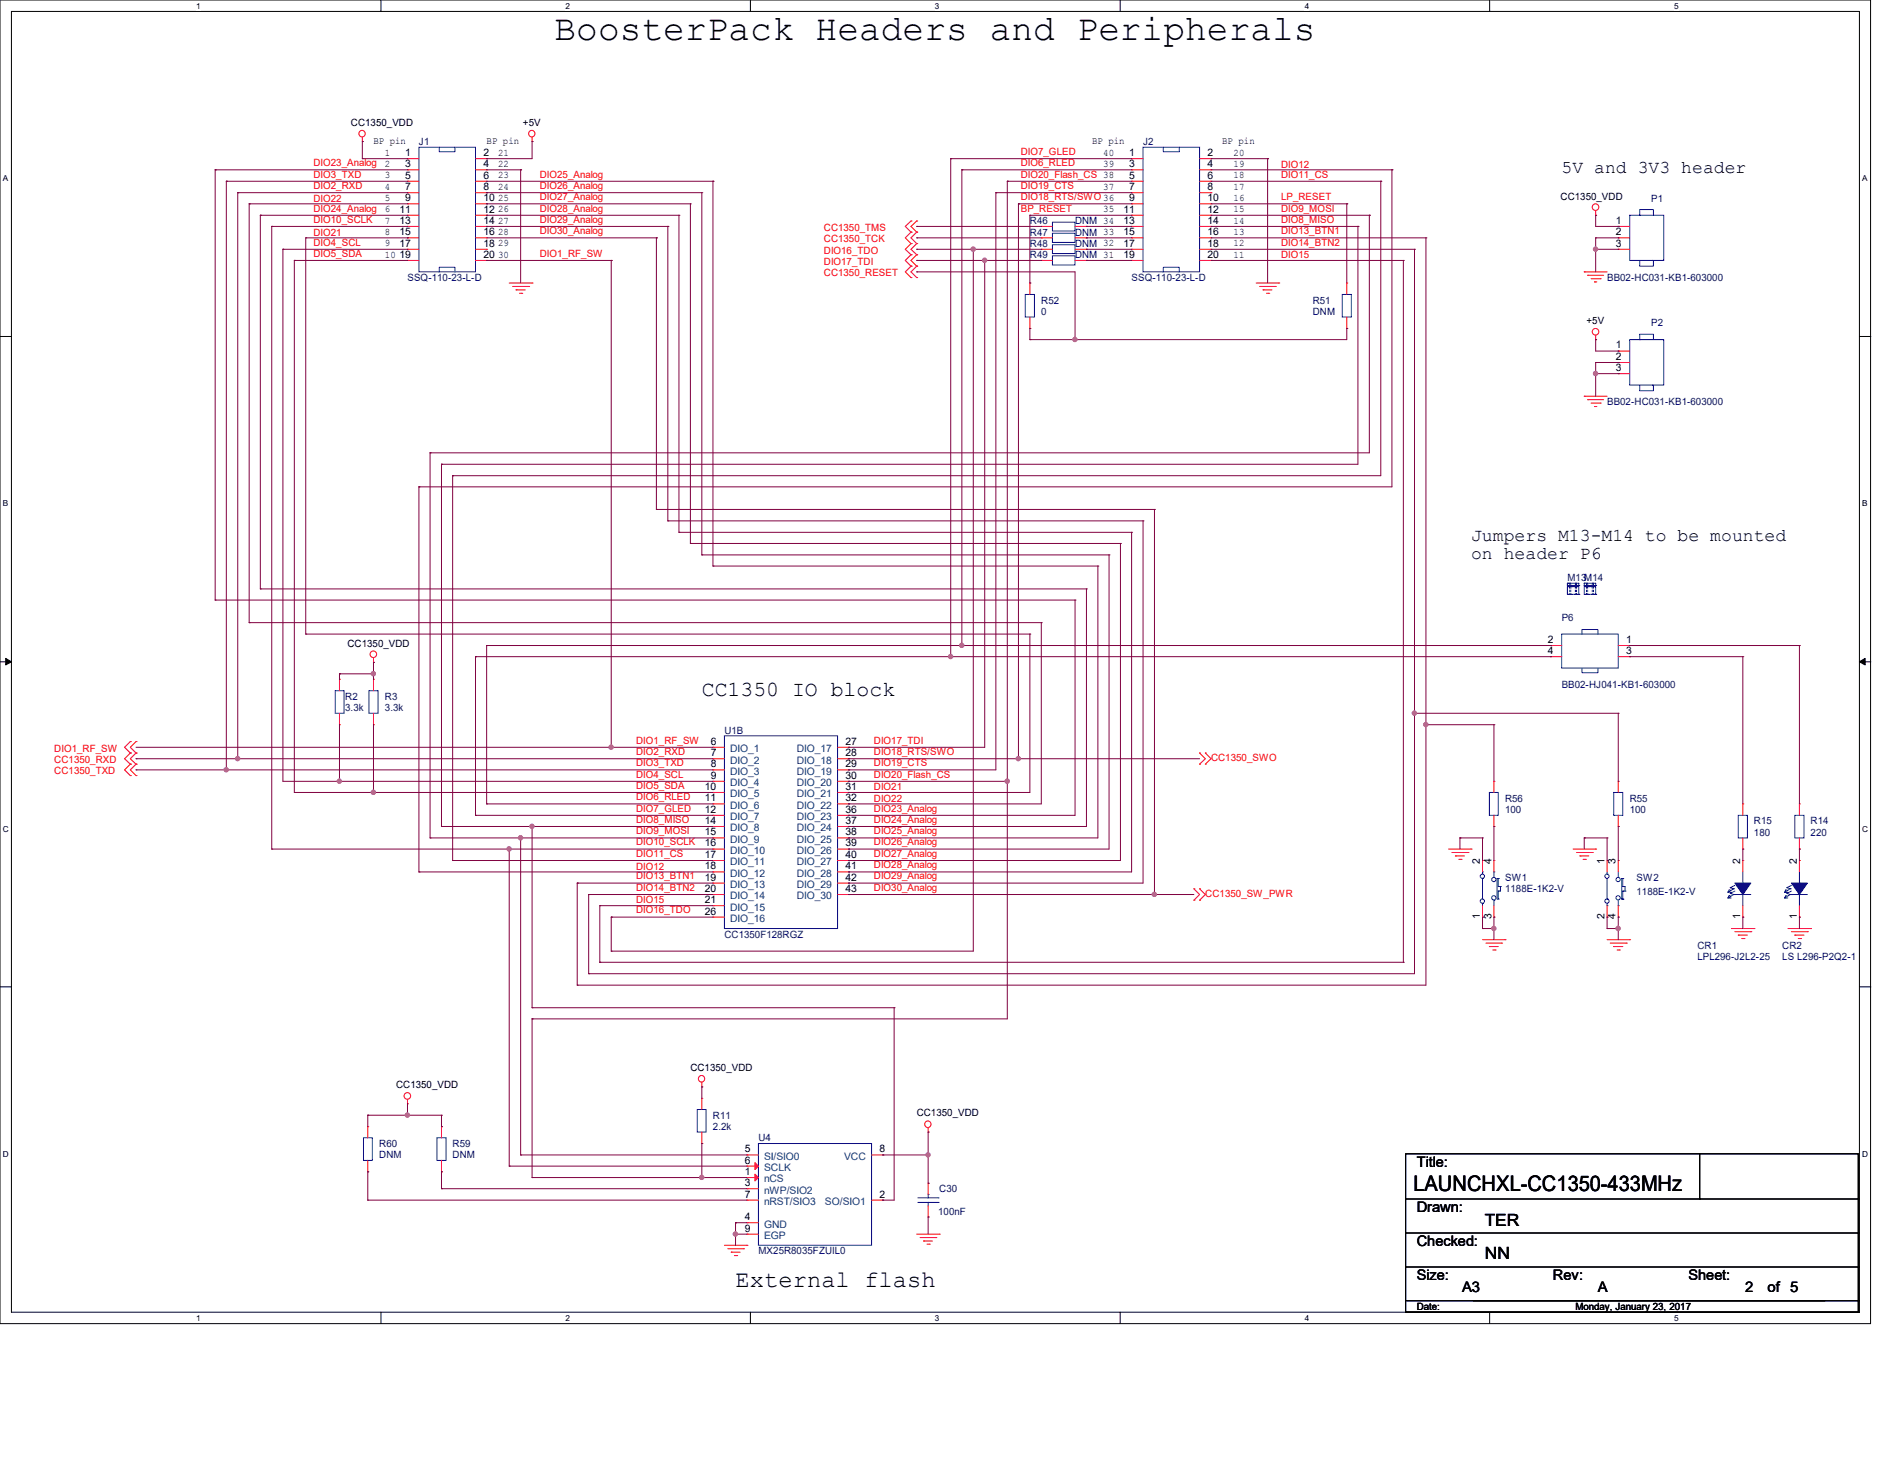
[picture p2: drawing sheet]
<svg xmlns="http://www.w3.org/2000/svg" width="279mm" height="216mm" viewBox="0 0 279 216" stroke-linecap="round" stroke-linejoin="round" font-family="sans-serif">
<path d="M0 0h277.1v196h-277.1zM1.7 1.7h273.8v192.6h-273.8z" fill="none" stroke="#000" stroke-width=".15"/>
<g fill="#fff">
<path d="M29 .2h.7v1.3h-.7z"/>
<path d="M29 194.5h.7v1.3h-.7z"/>
</g>
<path d="M56.4 0v1.7M56.4 194.3v1.7" fill="none" stroke="#000" stroke-width=".15"/>
<g fill="#fff">
<path d="M83.8 .2h.6v1.3h-.6z"/>
<path d="M83.8 194.5h.6v1.3h-.6z"/>
</g>
<path d="M111.2 0v1.7M111.2 194.3v1.7" fill="none" stroke="#000" stroke-width=".15"/>
<g fill="#fff">
<path d="M138.5 .2h.6v1.3h-.6z"/>
<path d="M138.5 194.5h.6v1.3h-.6z"/>
</g>
<path d="M165.9 0v1.7M165.9 194.3v1.7" fill="none" stroke="#000" stroke-width=".15"/>
<g fill="#fff">
<path d="M193.3 .2h.6v1.3h-.6z"/>
<path d="M193.3 194.5h.6v1.3h-.6z"/>
</g>
<path d="M220.7 0v1.7M220.7 194.3v1.7" fill="none" stroke="#000" stroke-width=".15"/>
<g fill="#fff">
<path d="M248 .2h.7v1.3h-.7z"/>
<path d="M248 194.5h.7v1.3h-.7z"/>
<path d="M.4 25.7h.8v1.4h-.8z"/>
<path d="M275.9 25.7h.7v1.4h-.7z"/>
<path d="M.4 73.9h.8v1.3h-.8z"/>
<path d="M275.9 73.9h.7v1.3h-.7z"/>
</g>
<path d="M0 49.8h1.7M275.5 49.8h1.7" fill="none" stroke="#000" stroke-width=".15"/>
<g fill="#fff">
<path d="M.4 122h.9v1.4h-.9z"/>
<path d="M275.9 122h.8v1.4h-.8z"/>
</g>
<path d="M0 98h1.7M275.5 98h1.7" fill="none" stroke="#000" stroke-width=".15"/>
<path d="M.8 97.5l.9 .5-.9 .5zM275.5 98l.8-.5v1z" fill="#000" stroke="#000" stroke-width=".15"/>
<g fill="#fff">
<path d="M.4 170.2h.9v1.3h-.9z"/>
<path d="M275.9 170.2h.8v1.3h-.8z"/>
</g>
<g fill="none" stroke="#000" stroke-width=".15">
<path d="M0 146.1h1.7M275.5 146.1h1.7M208.2 170.9h67.1v21.7h-67.1zM208.2 177.5h67.1M251.8 177.5h.1M251.8 170.9v6.6M275.3 177.5h.1M208.2 194.3h.1M208.2 182.6h67.1M208.2 187.6h67.1M208.2 192.6v1.7M208.2 194.3h67.1"/>
<path d="M218.3 192.6h52M270.3 192.6h.1M275.3 182.6h.1M275.3 187.6h.1M275.3 194.3h.1M275.3 192.6h.1M275.3 192.6v1.7"/>
</g>
<g fill="none" stroke="#f00" stroke-width=".15">
<path d="M53.7 21h.1M53.7 20.3v.7M60.4 23.5h.1M60.4 25.1h.1M60.4 26.8h.1M60.4 28.5h.1M60.4 30.2h.1M60.4 31.9h.1M60.4 33.5h.1M60.4 35.2h.1M60.4 36.9h.1M60.4 38.6h.1"/>
<path d="M60.4 23.5h1.7M60.4 25.1h1.7M60.4 26.8h1.7M60.4 28.5h1.7M60.4 30.2h1.7M60.4 31.9h1.7M60.4 33.5h1.7M60.4 35.2h1.7M60.4 36.9h1.7M60.4 38.6h1.7M70.4 23.5h1.7M70.4 25.1h1.7"/>
<path d="M70.4 26.8h1.7M70.4 28.5h1.7M70.4 30.2h1.7M70.4 31.9h1.7M70.4 33.5h1.7M70.4 35.2h1.7M70.4 36.9h1.7M70.4 38.6h1.7M72.1 23.5h.1M72.1 25.1h.1M72.1 26.8h.1M72.1 28.5h.1"/>
<path d="M72.1 30.2h.1M72.1 31.9h.1M72.1 33.5h.1M72.1 35.2h.1M72.1 36.9h.1M72.1 38.6h.1M78.8 21h.1M78.8 20.3v.7M135 39.4h.1M135 32.7h.1M135 34.4h.1M135 36.1h.1"/>
<path d="M135 37.7h.1M135 39.4l-.9 .9 .9 .8M135 32.7l-.9 .8 .9 .9M135 34.4l-.9 .8 .9 .9M135 36.1l-.9 .8 .9 .8M135 37.7l-.9 .9 .9 .8M135.8 39.4h.1M135.8 32.7h.1M135.8 34.4h.1M135.8 36.1h.1M135.8 37.7h.1M135.8 39.4l-.8 .9 .8 .8"/>
<path d="M135.8 32.7l-.8 .8 .8 .9M135.8 34.4l-.8 .8 .8 .9M135.8 36.1l-.8 .8 .8 .8M135.8 37.7l-.8 .9 .8 .8M154.3 33.5h.1M154.3 36.9h.1M154.3 35.2h.1M154.3 38.6h.1M154.3 33.5h1.6M154.3 35.2h1.6M154.3 36.9h1.6M154.3 38.6h1.6"/>
<path d="M159.3 33.5h1.7M159.3 35.2h1.7M159.3 36.9h1.7M159.3 38.6h1.7M161 33.5h.1M161 36.9h.1M161 35.2h.1M161 38.6h.1M167.6 23.5h.1M167.6 25.1h.1M167.6 26.8h.1M167.6 28.5h.1"/>
<path d="M167.6 30.2h.1M167.6 31.9h.1M167.6 33.5h.1M167.6 35.2h.1M167.6 36.9h.1M167.6 38.6h.1M167.6 23.5h1.7M167.6 25.1h1.7M167.6 26.8h1.7M167.6 28.5h1.7M167.6 30.2h1.7M167.6 31.9h1.7"/>
<path d="M167.6 33.5h1.7M167.6 35.2h1.7M167.6 36.9h1.7M167.6 38.6h1.7M177.7 23.5h1.7M177.7 25.1h1.7M177.7 26.8h1.7M177.7 28.5h1.7M177.7 30.2h1.7M177.7 31.9h1.7M177.7 33.5h1.7M177.7 35.2h1.7"/>
<path d="M177.7 36.9h1.7M177.7 38.6h1.7M179.4 23.5h.1M179.4 25.1h.1M179.4 26.8h.1M179.4 28.5h.1M179.4 30.2h.1M179.4 31.9h.1M179.4 33.5h.1M179.4 35.2h.1M179.4 36.9h.1M179.4 38.6h.1"/>
<path d="M236.4 31.9h.1M236.4 31.2v.7M239.7 33.5h.1M239.7 35.2h.1M239.7 36.9h.1M239.7 33.5h1.7M239.7 35.2h1.7M239.7 36.9h1.7M75.4 41.9h3.4M75.9 42.4h2.4M76.5 42.9h.1M76.5 42.9h1.3"/>
<path d="M77 43.4h.3M77.3 43.4h.1M78.3 42.4h.1M78.8 41.9h.1M135 41.1h.1M135.8 41.1h.1M152.6 48.6h.1M152.6 41.9h.1M152.6 41.9v1.7M152.6 46.9v1.7M186.1 41.9h3.3M186.6 42.4h2.3"/>
<path d="M187.1 42.9h.1M187.1 42.9h1.3M187.6 43.4h.4M188 43.4h.1M188.9 42.4h.1M189.4 41.9h.1M199.5 41.9h.1M199.5 48.6h.1M199.5 41.9v1.7M199.5 46.9v1.7M234.7 40.3h.1M234.7 58.7h.1"/>
<path d="M234.7 40.3h3.4M234.7 58.7h3.4M235.2 40.8h.1M235.2 59.2h.1M235.2 40.8h2.4M235.2 59.2h2.4M235.7 41.3h1.4M235.7 59.7h1.4M236.2 41.7h.1M236.2 41.7h.4M236.4 50.3h.1M236.4 49.7v.6"/>
<path d="M237.1 41.3h.1M237.1 59.7h.1M239.7 52h.1M239.7 53.7h.1M239.7 55.3h.1M239.7 52h1.7M239.7 53.7h1.7M239.7 55.3h1.7M236.2 60.2h.1M236.2 60.2h.4M55.3 98.1h.1M55.3 97.4v.7"/>
<path d="M229.7 95.6h.1M229.7 97.2h.1M229.7 95.6h1.7M229.7 97.2h1.7M239.7 95.6h1.7M239.7 97.2h1.7M241.4 95.6h.1M241.4 97.2h.1M19.3 113.2h.1M19.3 114.9h.1M19.3 109.8h.1M19.3 111.5h.1"/>
<path d="M19.3 113.2l-.8 .8 .8 .9M19.3 109.8l-.8 .9 .8 .8M19.3 111.5l-.8 .9 .8 .8M20.2 113.2h.1M20.2 114.9h.1M20.2 109.8h.1M20.2 111.5h.1M20.2 113.2l-.9 .8 .9 .9M20.2 109.8l-.9 .9 .9 .8M20.2 111.5l-.9 .9 .9 .8M50.3 107.3h.1M50.3 100.6h.1"/>
<path d="M50.3 100.6v1.7M50.3 105.6v1.7M55.3 107.3h.1M55.3 100.6h.1M55.3 100.6v1.7M55.3 105.6v1.7M105.6 110.7h.1M105.6 112.4h.1M105.6 114h.1M105.6 115.7h.1M105.6 117.3h.1M105.6 119h.1"/>
<path d="M105.6 110.7h1.7M105.6 112.4h1.7M105.6 114h1.7M105.6 115.7h1.7M105.6 117.3h1.7M105.6 119h1.7M124.1 110.7h1.6M124.1 112.4h1.6M124.1 114h1.6M124.1 115.7h1.6M124.1 117.3h1.6M124.1 119h1.6"/>
<path d="M125.7 110.7h.1M125.7 112.4h.1M125.7 114h.1M125.7 115.7h.1M125.7 117.3h.1M125.7 119h.1M177.7 113.2h.1M177.7 111.5h.1M177.7 111.5l.9 .9-.9 .8M178.6 113.2h.1M178.6 111.5h.1M178.6 111.5l.8 .9-.8 .8"/>
<path d="M221.3 115.7h.1M221.3 115.7v1.6M239.7 115.7h.1M239.7 115.7v1.6M258.2 119h.1M258.2 119v1.7M266.6 119h.1M266.6 119v1.7M105.6 120.7h.1M105.6 122.4h.1M105.6 124.1h.1M105.6 125.7h.1"/>
<path d="M105.6 127.4h.1M105.6 129.1h.1M105.6 130.8h.1M105.6 132.5h.1M105.6 134.1h.1M105.6 135.8h.1M105.6 125.7h1.7M105.6 120.7h1.7M105.6 122.4h1.7M105.6 124.1h1.7M105.6 127.4h1.7M105.6 129.1h1.7"/>
<path d="M105.6 130.8h1.7M105.6 132.5h1.7M105.6 134.1h1.7M105.6 135.8h1.7M124.1 125.7h1.6M124.1 120.7h1.6M124.1 122.4h1.6M124.1 124.1h1.6M124.1 127.4h1.6M124.1 129.1h1.6M124.1 130.8h1.6M124.1 132.5h1.6"/>
<path d="M125.7 120.7h.1M125.7 122.4h.1M125.7 124.1h.1M125.7 125.7h.1M125.7 127.4h.1M125.7 129.1h.1M125.7 130.8h.1M125.7 132.5h.1M176.9 133.3h.1M176.9 131.6h.1M176.9 131.6l.8 .9-.8 .8M177.7 133.3h.1"/>
<path d="M177.7 131.6h.1M177.7 131.6l.9 .9-.9 .8M214.6 125.7h3.3M215.1 126.2h2.4M215.6 126.7h.1M215.6 126.7h1.4M216.1 127.3h.4M216.5 127.3h.1M217.5 126.2h.1M217.9 125.7h.1M219.6 135.8h.1M219.6 127.4h.1"/>
<path d="M219.6 139.1h3.4M219.6 127.4v1.7M219.6 134.1v1.7M220.1 139.7h2.4M221.3 135.8h.1M221.3 127.4h.1M221.3 122.4h.1M221.3 120.7v1.7M221.3 127.4v1.7M221.3 134.1v1.7M222.5 139.7h.1M223 139.1h.1"/>
<path d="M233 125.7h3.4M233.6 126.2h2.3M234.1 126.7h.1M234.1 126.7h1.3M234.5 127.3h.4M234.9 127.3h.1M235.9 126.2h.1M236.4 125.7h.1M238.1 127.4h.1M238.1 135.8h.1M238.1 139.1h3.3M238.1 127.4v1.7"/>
<path d="M238.1 134.1v1.7M238.5 139.7h2.4M239.7 127.4h.1M239.7 135.8h.1M239.7 122.4h.1M239.7 120.7v1.7M239.7 127.4v1.7M239.7 134.1v1.7M240.9 139.7h.1M241.4 139.1h.1M256.5 137.5h3.3M257 138h2.4"/>
<path d="M257.5 138.5h.1M257.5 138.5h1.4M258 139h.4M258.2 127.4h.1M258.2 135.8h.1M258.2 125.7h.1M258.2 124.1v1.6M258.2 127.4v1.7M258.2 134.1v1.7M258.4 139h.1M259.4 138h.1M259.8 137.5h.1"/>
<path d="M264.9 137.5h3.3M265.4 138h2.4M265.9 138.5h.1M265.9 138.5h1.4M266.4 139h.3M266.6 125.7h.1M266.6 127.4h.1M266.6 135.8h.1M266.6 124.1v1.6M266.6 127.4v1.7M266.6 134.1v1.7M266.7 139h.1"/>
<path d="M267.8 138h.1M268.2 137.5h.1M220.6 140.2h.1M220.6 140.2h1.4M221.1 140.7h.4M221.5 140.7h.1M239.1 140.2h.1M239.1 140.2h1.3M239.6 140.7h.3M239.9 140.7h.1M54.5 173.5h.1M54.5 166.8h.1"/>
<path d="M54.5 166.8v1.7M54.5 171.8v1.7M60.4 163.4h.1M60.4 162.8v.6M65.4 173.5h.1M65.4 166.8h.1M65.4 166.8v1.7M65.4 171.8v1.7M104 161h.1M104 169.3h.1M104 162.6h.1M104 160.3v.7"/>
<path d="M104 162.6v1.7M104 167.6v1.7M110.7 174.4h.1M110.7 176h.1M110.7 171h.1M110.7 172.7h.1M110.7 177.7h.1M110.7 174.4h1.7M110.7 177.7h1.7M110.7 176h1.7M110.7 171h1.7M110.7 172.7h1.7"/>
<path d="M129.1 177.7h1.7M129.1 171h1.7M130.8 177.7h.1M130.8 171h.1M137.5 167.6h.1M137.5 175.2h.1M137.5 167v.6M137.5 175.2v1.7M137.5 178.6v1.6M107.3 184.4h3.4M107.8 184.9h2.4M108.3 185.4h.1"/>
<path d="M108.3 185.4h1.3M108.8 185.9h.3M109.1 185.9h.1M110.2 184.9h.1M110.7 184.4h.1M110.7 181.1h.1M110.7 182.8h.1M110.7 182.8h1.7M110.7 181.1h1.7M135.8 182.8h3.3M136.3 183.3h2.3M136.8 183.8h.1"/>
<path d="M136.8 183.8h1.3M137.3 184.2h.4M137.5 180.2h.1M137.7 184.2h.1M138.6 183.3h.1M139.1 182.8h.1"/>
<circle cx="53.6" cy="19.8" r=".48"/>
<circle cx="78.8" cy="19.8" r=".48"/>
<circle cx="236.4" cy="30.7" r=".49"/>
<circle cx="236.4" cy="49.1" r=".49"/>
<circle cx="55.3" cy="96.9" r=".49"/>
<circle cx="103.9" cy="159.7" r=".48"/>
<circle cx="60.3" cy="162.3" r=".49"/>
<circle cx="137.4" cy="166.5" r=".48"/>
</g>
<g fill="none" stroke="#00f" stroke-width=".15">
<path d="M62.1 21.8h8.3v18.5h-8.3zM65.1 21.8v.7h2.3v-.7M155.9 32.9h3.4v1.3h-3.4zM155.9 36.2h3.4v1.3h-3.4zM155.9 34.5h3.4v1.4h-3.4zM155.9 37.9h3.4v1.3h-3.4zM169.3 21.8h8.4v18.5h-8.4zM172.3 21.8v.7h2.4v-.7M241.4 31.9h5.1v6.7h-5.1zM242.9 38.6v.8h2v-.8h-.1M243.1 31.9h-.2v-.9h2v.9M65.1 40.3v-.7h2.3v.7"/>
<path d="M151.9 43.6h1.3v3.3h-1.3zM172.3 40.3v-.7h2.4v.7M198.8 43.6h1.4v3.3h-1.4zM241.4 50.3h5.1v6.7h-5.1zM242.9 57v.9h2v-.9h-.1M243.1 50.3h-.2v-.8h2v.8M231.4 93.9h8.3v5h-8.3zM232.2 86.4h.1M232.2 88h.1M232.2 86.9h.1M232.2 86.7h.1M232.2 88h1.7"/>
<path d="M232.2 86.4h1.7v.3M232.2 86.9h1.7v1.1M232.2 86.4v.3M232.2 86.9v1.1M232.2 86.7h1.7M232.4 86.9h.1M232.4 86.7v.2M232.9 86.9h.1M232.9 86.7v.2M233.2 86.9h.1M233.2 86.7v.2M233.7 86.9h.1"/>
<path d="M233.7 86.7v.2M233.9 88h.1M233.9 86.7h.1M234.4 93.9v-.7h2.3v.7M234.4 98.9v.7h2.3v-.7M234.7 86.4h.1M234.7 88h.1M234.7 86.9h.1M234.7 86.7h.1M234.7 88h1.7M234.7 86.4h1.7v.3M234.7 86.9h1.7v1.1"/>
<path d="M234.7 86.7h1.7M234.7 86.4v.3M234.7 86.9v1.1M234.9 86.9h.1M234.9 86.7v.2M235.4 86.9h.1M235.4 86.7v.2M235.7 86.9h.1M235.7 86.7v.2M236.2 86.9h.1M236.2 86.7v.2M236.4 88h.1"/>
<path d="M236.4 86.7h.1M49.7 102.3h1.3v3.3h-1.3zM54.7 102.3h1.3v3.3h-1.3zM107.3 109h16.8v28.5h-16.8zM220.6 117.3h1.4v3.4h-1.4zM239.1 117.3h1.3v3.4h-1.3zM219.6 130.1h.1M219.6 133.8h.1M219.6 129.1h.1M219.6 129.1v.4M219.6 130.1v3M219.6 133.8v.3"/>
<path d="M221.3 129.1h.1M221.3 133.3h.1M221.3 129.1v.8M221.3 133.3v.8M221.8 130.1h.1M221.8 130.1v3h.2M221.8 130.1h.2M222 130.1h.1M222 132h.1M222 131.3h.1M222 133.1h.1M222 131.3h.3"/>
<path d="M222 130.1v1.2M222 132v1.1M222.3 131.3h.1M222.3 131.3v.7h-.3M238.1 133.1h.1M238.1 129.5h.1M238.1 134.1h.1M238.1 129.1v.4M238.1 130.1v3M238.1 133.8v.3M239.7 134.1h.1M239.7 129.9h.1"/>
<path d="M239.7 129.1v.8M239.7 133.3v.8M240.2 133.1h.1M240.2 133.1h.2M240.4 133.1h.1M240.4 131.3h.1M240.4 132h.1M240.4 130.1h.1M240.4 130.1v1.2M240.4 132v1.1M240.4 131.3h.3v.7M240.4 132h.3"/>
<path d="M240.4 130.1h-.2v3M240.7 132h.1M256 132.1h.1M256 133h.1M256 132.1h.3M256 133h.3M256.2 131.8h.1M256.2 132.6h.1M256.2 131.8l-.2 .3M256.2 132.6l-.2 .4M256.3 131.4h.1M256.3 132.1h.1"/>
<path d="M256.3 133h.1M256.3 132.3h.1M256.3 131.4l.5 .2M256.3 132.3l.5 .2M256.8 131.6h.1M256.8 132.5h.1M256.8 131.6l-.8 .5M256.8 132.5l-.8 .5M257 132.5h.1M257 132.5h2.4M257 131.1l-.7 .3M257 132l-.7 .3"/>
<path d="M257.5 120.7h1.4v3.4h-1.4zM258.2 132.5h.1M258.2 130.8h.1M258.2 129.1v1.7M258.2 132.5v1.6M264.4 132.1h.1M264.4 133h.1M264.4 132.1h.3M264.4 133h.3M264.5 131.8h.1M264.5 132.6h.1M264.5 131.8l-.1 .3"/>
<path d="M264.5 132.6l-.1 .4M264.7 131.4h.1M264.7 132.1h.1M264.7 133h.1M264.7 132.3h.1M264.7 131.4l.5 .2M264.7 132.3l.5 .2M265.2 131.6h.1M265.2 132.5h.1M265.2 131.6l-.8 .5M265.2 132.5l-.8 .5M265.4 132.5h.1"/>
<path d="M265.4 132.5h2.4M265.4 131.1l-.7 .3M265.4 132l-.7 .3M265.9 120.7h1.4v3.4h-1.4zM266.6 132.5h.1M266.6 130.8h.1M266.6 129.1v1.7M266.6 132.5v1.6M53.8 168.5h1.4v3.3h-1.4zM64.7 168.5h1.4v3.3h-1.4zM103.3 164.3h1.3v3.3h-1.3zM112.4 169.3h16.7v15.1h-16.7z"/>
<path d="M136 178.1h3M136 177.4h3M137.5 178.1h.1M137.5 176.9h.1M137.5 176.9v.5M137.5 178.1v.5M139 178.1h.1M139 177.4h.1"/>
<circle cx="219.6" cy="133.4" r=".32"/>
<circle cx="219.6" cy="129.8" r=".32"/>
<circle cx="221.3" cy="132.9" r=".32"/>
<circle cx="221.3" cy="130.2" r=".32"/>
<circle cx="238.1" cy="129.8" r=".32"/>
<circle cx="238.1" cy="133.4" r=".32"/>
<circle cx="239.7" cy="130.2" r=".32"/>
<circle cx="239.7" cy="132.9" r=".32"/>
</g>
<g fill="none" stroke="#00f" stroke-width=".15" stroke-dasharray=".3">
<path d="M232.5 86.4v1.6M232.5 88h.1M232.7 86.4v1.6M232.7 88h.1M233.4 86.4v1.6M233.4 88h.1M233.6 86.4v1.6M233.6 88h.1M235 86.4v1.6M235 88h.1M235.2 86.4v1.6M235.2 88h.1"/>
<path d="M235.9 86.4v1.6M235.9 88h.1M236.1 86.4v1.6M236.1 88h.1"/>
</g>
<g fill="#00f" stroke="#00f" stroke-width=".15">
<path d="M257 130.8h2.4l-1.2 1.7z" fill-rule="evenodd"/>
<path d="M265.4 130.8h2.4l-1.2 1.7z" fill-rule="evenodd"/>
</g>
<g fill="#f00" stroke="#f00" stroke-width=".15">
<path d="M111.8 173.9l.6 .5-.6 .5z"/>
<path d="M111.8 172.2l.6 .5-.6 .5z"/>
</g>
<g fill="none" stroke="#800040" stroke-width=".15">
<path d="M31.9 25.1h.1M31.9 25.1h28.5M31.9 25.1v63.8M33.5 26.8h.1M33.5 26.8h26.9M33.5 26.8v87.2M35.2 28.5h.1M35.2 28.5h25.2M35.2 28.5v83.9M36.9 30.2h.1M36.9 30.2h23.5M36.9 30.2v62"/>
<path d="M38.6 31.9h.1M38.6 31.9h21.8M38.6 31.9v55.3M40.3 33.5h.1M40.3 33.5h20.1M40.3 33.5v92.2M41.9 36.9h.1M41.9 36.9h18.5M41.9 36.9v78.8h63.7M43.6 38.6h.1M43.6 38.6h16.8M43.6 38.6v78.7h62"/>
<path d="M45.3 35.2h.1M45.3 35.2h15.1M45.3 35.2v58.7M53.7 21h.1M53.7 23.5h.1M53.7 21v2.5M53.7 23.5h6.7M60.4 35.2h.1M72.1 23.5h.1M72.1 31.9h.1M72.1 30.2h.1M72.1 28.5h.1"/>
<path d="M72.1 35.2h25.1M72.1 38.6h18.5M72.1 25.1h5M72.1 33.5h26.8M72.1 28.5h31.9M72.1 26.8h33.5M72.1 30.2h30.2M72.1 31.9h28.5M77.1 25.1h.1M77.1 25.1v16.8M78.8 21h.1M78.8 21v2.5h-6.7"/>
<path d="M90.6 38.6h.1M90.6 38.6v72.1M97.2 35.2h.1M97.2 35.2v40.2M98.9 33.5h.1M98.9 33.5v43.6M100.6 31.9h.1M100.6 31.9v46.9M102.3 30.2h.1M102.3 30.2v50.3M104 28.5h.1M104 28.5v53.7"/>
<path d="M105.6 26.8h.1M105.6 26.8v57M135.8 33.5h.1M135.8 35.2h.1M135.8 36.9h.1M135.8 38.6h.1M135.8 35.2h18.5M135.8 36.9h18.5M135.8 38.6h18.5M135.8 33.5h18.5M140.8 23.5h.1M140.8 23.5h26.8"/>
<path d="M140.8 23.5v73.7M142.5 25.1h.1M142.5 25.1h25.1M142.5 25.1v70.5M144.2 36.9h.1M144.2 36.9v103.9h-53.6M145.9 38.6h.1M145.9 38.6v72.1h-20.2M147.5 28.5h.1M147.5 28.5h20.1M147.5 28.5v85.5h-21.8M149.2 26.8h.1"/>
<path d="M149.2 26.8h18.4M149.2 26.8v124.1h-70.4M150.9 30.2h.1M150.9 30.2h16.7M150.9 30.2v82.2M152.6 31.9h.1M152.6 31.9h15M152.6 31.9v10M161 33.5h.1M161 35.2h.1M161 36.9h.1M161 38.6h.1"/>
<path d="M161 35.2h6.6M161 36.9h6.6M161 38.6h6.6M161 33.5h6.6M179.4 35.2h31.8M179.4 36.9h30.1M179.4 38.6h28.5M179.4 23.5h8.4M179.4 25.1h26.8M179.4 33.5h21.8M179.4 26.8h25.2M179.4 30.2h20.1"/>
<path d="M179.4 31.9h23.5M187.8 23.5h.1M187.8 23.5v18.4M199.5 30.2h.1M199.5 30.2v11.7M201.2 33.5h.1M201.2 33.5v35.2h-135.8M202.9 31.9h.1M202.9 31.9v35.2h-139.2M204.6 26.8h.1M204.6 26.8v43.6h-137.5M206.2 25.1h.1"/>
<path d="M206.2 25.1v47h-144.1M207.9 38.6h.1M207.9 38.6v103.9M209.5 36.9h.1M209.5 36.9v107.3h-122.3M211.2 35.2h.1M211.2 35.2v110.7h-125.7M236.4 35.2h.1M236.4 36.9h.1M236.4 31.9h.1M236.4 35.2h3.3M236.4 31.9v1.6h3.3"/>
<path d="M236.4 35.2v5.1M236.4 36.9h3.3M239.7 35.2h.1M239.7 36.9h.1M239.7 33.5h.1M135.8 40.3h.1M135.8 40.3h23.5v10M152.6 50.3h.1M152.6 41.9h.1M152.6 48.6h.1M152.6 48.6v1.7M159.3 50.3h.1"/>
<path d="M199.5 48.6h.1M199.5 48.6v1.7h-46.9M236.4 53.7h.1M236.4 55.3h.1M236.4 50.3h.1M236.4 50.3v1.7h3.3M236.4 53.7v5M236.4 53.7h3.3M236.4 55.3h3.3M239.7 53.7h.1M239.7 55.3h.1M239.7 52h.1"/>
<path d="M62.1 72.1h.1M62.1 72.1v57M63.7 67.1h.1M63.7 67.1v57M65.4 68.7h.1M65.4 68.7v53.7M67.1 70.4h.1M67.1 70.4v57M97.2 75.4h.1M97.2 75.4h73.8M98.9 77.1h.1M98.9 77.1h70.4"/>
<path d="M100.6 78.8h.1M100.6 78.8h67M167.6 78.8h.1M167.6 78.8v50.3h-41.9M169.3 77.1h.1M169.3 77.1v53.7h-43.6M171 75.4h.1M171 75.4v57.1M31.9 88.9h.1M31.9 88.9h127.4M36.9 92.2h.1M36.9 92.2h117.4"/>
<path d="M38.6 87.2h.1M38.6 87.2h122.4M45.3 93.9h.1M45.3 93.9h107.3M50.3 99.8h.1M50.3 99.8h5M50.3 99.8v.8M55.3 98.1h.1M55.3 99.8h.1M55.3 98.1v2.5M70.4 97.2h.1M70.4 97.2h159.3"/>
<path d="M70.4 97.2v23.5M72.1 95.6h.1M72.1 95.6h157.6M72.1 95.6v23.4M102.3 80.5h.1M102.3 80.5h63.7M104 82.2h.1M104 82.2h60.3M105.6 83.8h.1M105.6 83.8h57M152.6 93.9h.1M152.6 93.9v23.4h-26.9"/>
<path d="M154.3 92.2h.1M154.3 92.2v26.8h-28.6M159.3 88.9h.1M159.3 88.9v31.8h-33.6M161 87.2h.1M161 87.2v35.2h-35.3M162.6 83.8h.1M162.6 83.8v40.3h-36.9M164.3 82.2h.1M164.3 82.2v43.5h-38.6M166 80.5h.1M166 80.5v46.9h-40.3"/>
<path d="M229.7 95.6h.1M229.7 97.2h.1M241.4 97.2h.1M241.4 95.6h.1M241.4 95.6h25.2M241.4 97.2h16.8M258.2 97.2h.1M258.2 97.2v21.8M266.6 95.6h.1M266.6 95.6v23.4M20.2 112.4h.1M20.2 114h.1"/>
<path d="M20.2 112.4h85.4M20.2 110.7h85.4M20.2 114h85.4M33.5 114h.1M35.2 112.4h.1M50.3 115.7h.1M50.3 107.3v8.4M55.3 117.3h.1M55.3 107.3v10M72.1 119h.1M72.1 119h33.5M90.6 110.7h.1"/>
<path d="M125.7 112.4h.1M125.7 110.7h.1M125.7 117.3h.1M125.7 119h.1M125.7 115.7h.1M125.7 114h.1M125.7 112.4h52M125.7 115.7h23.5M149.2 115.7h.1M150.9 112.4h.1M209.5 105.6h.1M209.5 105.6h30.2"/>
<path d="M211.2 107.3h.1M211.2 107.3h10.1M221.3 107.3h.1M221.3 107.3v8.4M239.7 105.6h.1M239.7 105.6v10.1M40.3 125.7h.1M40.3 125.7h65.3M62.1 129.1h.1M62.1 129.1h43.5M63.7 124.1h.1M63.7 124.1h41.9"/>
<path d="M65.4 122.4h.1M65.4 122.4h40.2M67.1 127.4h.1M67.1 127.4h38.5M70.4 120.7h.1M70.4 120.7h35.2M75.4 125.7h.1M75.4 125.7v47M77.1 124.1h.1M77.1 124.1v46.9M78.8 122.4h.1M78.8 122.4v26.8"/>
<path d="M85.5 130.8h.1M85.5 130.8h20.1M85.5 130.8v15.1M87.2 132.5h.1M87.2 132.5h18.4M87.2 132.5v11.7M88.9 134.1h.1M88.9 134.1h16.7M88.9 134.1v8.4M90.6 135.8h.1M90.6 135.8v5M90.6 135.8h15"/>
<path d="M125.7 120.7h.1M125.7 122.4h.1M125.7 124.1h.1M125.7 125.7h.1M125.7 127.4h.1M125.7 129.1h.1M125.7 130.8h.1M125.7 132.5h.1M125.7 132.5h51.2M171 132.5h.1M216.3 124.1h.1M216.3 124.1h3.3"/>
<path d="M216.3 124.1v1.6M219.6 135.8h.1M219.6 137.5h.1M219.6 124.1h.1M219.6 137.5h1.7M219.6 124.1v3.3M219.6 135.8v1.7M221.3 137.5h.1M221.3 135.8h.1M221.3 122.4h.1M221.3 122.4v5M221.3 135.8v3.3"/>
<path d="M234.7 124.1h.1M234.7 124.1h3.4M234.7 124.1v1.6M238.1 135.8h.1M238.1 137.5h.1M238.1 124.1h.1M238.1 124.1v3.3M238.1 135.8v1.7M238.1 137.5h1.6M239.7 137.5h.1M239.7 135.8h.1M239.7 122.4h.1"/>
<path d="M239.7 122.4v5M239.7 135.8v3.3M258.2 125.7h.1M258.2 135.8h.1M258.2 125.7v1.7M258.2 135.8v1.7M266.6 125.7h.1M266.6 135.8h.1M266.6 125.7v1.7M266.6 135.8v1.7M78.8 149.2h.1M78.8 150.9h.1"/>
<path d="M78.8 150.9v23.5M78.8 149.2h53.7M85.5 145.9h.1M87.2 144.2h.1M88.9 142.5h.1M88.9 142.5h119M90.6 140.8h.1M132.5 149.2h.1M132.5 149.2v28.5h-1.7M207.9 142.5h.1M54.5 177.7h.1M54.5 173.5h.1"/>
<path d="M54.5 165.1h.1M54.5 177.7h56.2M54.5 165.1v1.7M54.5 173.5v4.2M54.5 165.1h10.9M60.4 165.1h.1M60.4 163.4v1.7M65.4 176h.1M65.4 173.5h.1M65.4 166.8h.1M65.4 165.1h.1M65.4 165.1v1.7"/>
<path d="M65.4 173.5v2.5M65.4 176h45.3M75.4 172.7h.1M75.4 172.7h35.3M77.1 171h.1M77.1 171h33.6M78.8 174.4h.1M78.8 174.4h31.9M104 169.3h.1M104 174.4h.1M104 161h.1M104 161v1.6"/>
<path d="M104 169.3v5.1M130.8 177.7h.1M130.8 171h.1M130.8 171h6.7M137.5 167.6h.1M137.5 175.2h.1M137.5 167.6v7.6M109 181.1h.1M109 182.8h.1M109 181.1h1.7M109 181.1v3.3M109 182.8h1.7"/>
<path d="M137.5 180.2h.1M137.5 180.2v2.6"/>
</g>
<g fill="#f0f" stroke="#f0f" stroke-width=".15">
<circle cx="236.4" cy="36.9" r=".32"/>
<circle cx="150.9" cy="112.3" r=".32"/>
<circle cx="236.4" cy="55.3" r=".32"/>
<circle cx="103.9" cy="174.3" r=".32"/>
<circle cx="108.9" cy="182.7" r=".32"/>
<circle cx="137.5" cy="171" r=".32"/>
<circle cx="75.4" cy="125.7" r=".32"/>
<circle cx="77.1" cy="124.1" r=".32"/>
<circle cx="239.7" cy="137.5" r=".32"/>
<circle cx="142.5" cy="95.6" r=".32"/>
<circle cx="144.2" cy="36.9" r=".32"/>
<circle cx="145.9" cy="38.5" r=".32"/>
<circle cx="35.2" cy="112.3" r=".32"/>
<circle cx="33.5" cy="114" r=".32"/>
<circle cx="90.5" cy="110.6" r=".32"/>
<circle cx="78.8" cy="122.4" r=".32"/>
<circle cx="149.2" cy="115.7" r=".32"/>
<circle cx="171" cy="132.4" r=".32"/>
<circle cx="221.3" cy="137.5" r=".32"/>
<circle cx="140.8" cy="97.2" r=".32"/>
<circle cx="211.2" cy="107.3" r=".32"/>
<circle cx="209.5" cy="105.6" r=".32"/>
<circle cx="55.3" cy="99.8" r=".32"/>
<circle cx="55.3" cy="117.3" r=".32"/>
<circle cx="50.3" cy="115.7" r=".32"/>
<circle cx="159.2" cy="50.3" r=".32"/>
<circle cx="60.3" cy="165.1" r=".32"/>
</g>
<text font-size="5.3" x="82.2" y="6">BoosterPack Headers and Peripherals</text>
<text font-size="3.5" x="109" y="190.5">External flash</text>
<g font-size="3.2">
<text x="104" y="103.1">CC1350 IO block</text>
<text x="209.4" y="176.4">LAUNCHXL-CC1350-433MHz</text>
</g>
<g font-size="2.7">
<text x="231.4" y="25.7">5V and 3V3 header</text>
<text x="217.9" y="80.1">Jumpers M13-M14 to be mounted</text>
<text x="217.9" y="82.8">on header P6</text>
</g>
<g font-size="2.5">
<text x="220" y="181.5">TER</text>
<text x="220" y="186.5">NN</text>
</g>
<g font-size="2.2">
<text x="209.9" y="172.8">Title:</text>
<text x="209.9" y="179.5">Drawn:</text>
<text x="209.9" y="184.6">Checked:</text>
<text x="209.9" y="189.6">Size:</text>
<text x="216.6" y="191.3">A3</text>
<text x="230" y="189.6">Rev:</text>
<text x="236.7" y="191.3">A</text>
<text x="250.2" y="189.6">Sheet:</text>
<text x="258.5" y="191.3">2</text>
<text x="261.9" y="191.3">of 5</text>
</g>
<g font-size="1.5">
<text x="52" y="18.6">CC1350_VDD</text>
<text x="55.3" y="21.4">BP pin</text>
<text x="57" y="23">1</text>
<text x="60" y="23.1">1</text>
<text x="71.6" y="23.1">2</text>
<text x="72.1" y="21.4">BP pin</text>
<text x="73.8" y="23">21</text>
<text x="77.5" y="18.6">+5V</text>
<text x="161.8" y="21.4">BP pin</text>
<text x="163.5" y="23">40</text>
<text x="167.3" y="23.1">1</text>
<text x="178.9" y="23.1">2</text>
<text x="181.1" y="21.4">BP pin</text>
<text x="182.8" y="23">20</text>
<text x="57" y="26.4">3</text>
<text x="57" y="24.7">2</text>
<text x="57" y="28.1">4</text>
<text x="57" y="29.8">5</text>
<text x="60" y="24.8">3</text>
<text x="60" y="26.5">5</text>
<text x="60" y="28.2">7</text>
<text x="60" y="29.8">9</text>
<text x="71.6" y="24.8">4</text>
<text x="71.6" y="26.5">6</text>
<text x="71.6" y="28.2">8</text>
<text x="71.6" y="29.8">10</text>
<text x="73.8" y="24.7">22</text>
<text x="73.8" y="26.4">23</text>
<text x="73.8" y="28.1">24</text>
<text x="73.8" y="29.8">25</text>
<text x="163.5" y="24.7">39</text>
<text x="163.5" y="28.1">37</text>
<text x="167.3" y="24.8">3</text>
<text x="167.3" y="26.5">5</text>
<text x="167.3" y="28.2">7</text>
<text x="167.3" y="29.8">9</text>
<text x="178.9" y="24.8">4</text>
<text x="178.9" y="26.5">6</text>
<text x="178.9" y="28.2">8</text>
<text x="178.9" y="29.8">10</text>
<text x="182.8" y="24.7">19</text>
<text x="182.8" y="26.4">18</text>
<text x="182.8" y="28.1">17</text>
<text x="182.8" y="29.8">16</text>
<text x="231.2" y="29.5">CC1350_VDD</text>
<text x="57" y="31.4">6</text>
<text x="57" y="33.1">7</text>
<text x="57" y="34.8">8</text>
<text x="59.2" y="31.5">11</text>
<text x="59.2" y="33.1">13</text>
<text x="59.2" y="34.8">15</text>
<text x="71.6" y="31.5">12</text>
<text x="71.6" y="33.1">14</text>
<text x="71.6" y="34.8">16</text>
<text x="73.8" y="31.4">26</text>
<text x="73.8" y="33.1">27</text>
<text x="73.8" y="34.8">28</text>
<text x="163.5" y="31.4">35</text>
<text x="166.5" y="31.5">11</text>
<text x="166.5" y="33.1">13</text>
<text x="166.5" y="34.8">15</text>
<text x="178.9" y="31.5">12</text>
<text x="178.9" y="33.1">14</text>
<text x="178.9" y="34.8">16</text>
<text x="182.8" y="31.4">15</text>
<text x="182.8" y="33.1">14</text>
<text x="182.8" y="34.8">13</text>
<text x="239.4" y="33.1">1</text>
<text x="239.4" y="34.8">2</text>
<text x="57" y="36.4">9</text>
<text x="57" y="38.1">10</text>
<text x="59.2" y="36.5">17</text>
<text x="59.2" y="38.2">19</text>
<text x="71.6" y="36.5">18</text>
<text x="71.6" y="38.2">20</text>
<text x="73.8" y="36.4">29</text>
<text x="73.8" y="38.1">30</text>
<text x="166.5" y="36.5">17</text>
<text x="166.5" y="38.2">19</text>
<text x="178.9" y="36.5">18</text>
<text x="178.9" y="38.2">20</text>
<text x="182.8" y="36.4">12</text>
<text x="182.8" y="38.1">11</text>
<text x="239.4" y="36.5">3</text>
<text x="235" y="48">+5V</text>
<text x="239.4" y="51.6">1</text>
<text x="239.4" y="53.3">2</text>
<text x="239.4" y="54.9">3</text>
<text x="51.5" y="95.8">CC1350_VDD</text>
<text x="229.3" y="95.2">2</text>
<text x="240.9" y="95.2">1</text>
<text x="229.3" y="96.9">4</text>
<text x="240.9" y="96.9">3</text>
<text x="105.3" y="110.3">6</text>
<text x="105.3" y="112">7</text>
<text x="105.3" y="113.6">8</text>
<text x="125.3" y="110.3">27</text>
<text x="125.3" y="112">28</text>
<text x="125.3" y="113.6">29</text>
<text x="104.4" y="117">10</text>
<text x="104.4" y="118.7">11</text>
<text x="105.3" y="115.3">9</text>
<text x="125.3" y="115.3">30</text>
<text x="125.3" y="117">31</text>
<text x="125.3" y="118.7">32</text>
<text x="104.4" y="120.4">12</text>
<text x="104.4" y="122">14</text>
<text x="104.4" y="123.7">15</text>
<text x="104.4" y="125.3">16</text>
<text x="125.3" y="120.4">36</text>
<text x="125.3" y="122">37</text>
<text x="125.3" y="123.7">38</text>
<text x="125.3" y="125.3">39</text>
<text x="104.4" y="127">17</text>
<text x="104.4" y="128.7">18</text>
<text x="104.4" y="130.4">19</text>
<text x="125.3" y="127">40</text>
<text x="125.3" y="128.7">41</text>
<text x="125.3" y="130.4">42</text>
<text x="219.2" y="127.9" transform="rotate(-90 219.2 127.9)">2</text>
<text x="220.9" y="127.9" transform="rotate(-90 220.9 127.9)">4</text>
<text x="237.7" y="127.9" transform="rotate(-90 237.7 127.9)">1</text>
<text x="239.4" y="127.9" transform="rotate(-90 239.4 127.9)">3</text>
<text x="257.8" y="127.9" transform="rotate(-90 257.8 127.9)">2</text>
<text x="266.2" y="127.9" transform="rotate(-90 266.2 127.9)">2</text>
<text x="104.4" y="132.1">20</text>
<text x="104.4" y="133.7">21</text>
<text x="104.4" y="135.4">26</text>
<text x="125.3" y="132.1">43</text>
<text x="219.2" y="136.1" transform="rotate(-90 219.2 136.1)">1</text>
<text x="220.9" y="136.1" transform="rotate(-90 220.9 136.1)">3</text>
<text x="237.7" y="136.1" transform="rotate(-90 237.7 136.1)">2</text>
<text x="239.4" y="136.1" transform="rotate(-90 239.4 136.1)">4</text>
<text x="257.8" y="136.1" transform="rotate(-90 257.8 136.1)">1</text>
<text x="266.2" y="136.1" transform="rotate(-90 266.2 136.1)">1</text>
<text x="58.7" y="161.1">CC1350_VDD</text>
<text x="102.3" y="158.6">CC1350_VDD</text>
<text x="135.8" y="165.3">CC1350_VDD</text>
<text x="110.3" y="174">1</text>
<text x="110.3" y="170.6">5</text>
<text x="110.3" y="172.3">6</text>
<text x="130.3" y="170.6">8</text>
<text x="110.3" y="175.6">3</text>
<text x="110.3" y="177.3">7</text>
<text x="130.3" y="177.3">2</text>
<text x="110.3" y="180.7">4</text>
<text x="110.3" y="182.4">9</text>
<text x="209.9" y="194">Date:</text>
<text x="233.4" y="194">Monday, January 23, 2017</text>
</g>
<g font-size="1.5" fill="#000080">
<text x="62.1" y="21.5">J1</text>
<text x="169.3" y="21.5">J2</text>
<text x="244.6" y="29.9">P1</text>
<text x="152.6" y="33.2">R46</text>
<text x="152.6" y="34.9">R47</text>
<text x="159.3" y="33.2">DNM 34</text>
<text x="159.3" y="34.9">DNM 33</text>
<text x="60.4" y="41.6">SSQ-110-23-L-D</text>
<text x="152.6" y="36.6">R48</text>
<text x="152.6" y="38.3">R49</text>
<text x="159.3" y="36.6">DNM 32</text>
<text x="159.3" y="38.3">DNM 31</text>
<text x="167.6" y="41.6">SSQ-110-23-L-D</text>
<text x="238.1" y="41.6">BB02-HC031-KB1-603000</text>
<text x="154.3" y="45">R52</text>
<text x="154.3" y="46.7">0</text>
<text x="194.5" y="45">R51</text>
<text x="194.5" y="46.7">DNM</text>
<text x="244.6" y="48.3">P2</text>
<text x="238.1" y="60">BB02-HC031-KB1-603000</text>
<text x="232.2" y="86">M13M14</text>
<text x="231.4" y="91.9">P6</text>
<text x="231.4" y="101.9">BB02-HJ041-KB1-603000</text>
<text x="51.1" y="103.6">R2</text>
<text x="51.1" y="105.3">3.3k</text>
<text x="57" y="103.6">R3</text>
<text x="57" y="105.3">3.3k</text>
<text x="107.3" y="108.7">U1B</text>
<text x="223" y="118.7">R56</text>
<text x="241.4" y="118.7">R55</text>
<text x="223" y="120.4">100</text>
<text x="241.4" y="120.4">100</text>
<text x="259.8" y="122.1">R15</text>
<text x="259.8" y="123.7">180</text>
<text x="268.2" y="122.1">R14</text>
<text x="268.2" y="123.7">220</text>
<text x="223" y="130.5">SW1</text>
<text x="242.4" y="130.5">SW2</text>
<text x="223" y="132.1">1188E-1K2-V</text>
<text x="242.4" y="132.5">1188E-1K2-V</text>
<text x="107.3" y="138.9">CC1350F128RGZ</text>
<text x="251.5" y="140.5">CR1</text>
<text x="251.5" y="142.2">LPL296-J2L2-25</text>
<text x="264" y="140.5">CR2</text>
<text x="264" y="142.2">LS L296-P2Q2-1</text>
<text x="105.6" y="165.7">R11</text>
<text x="105.6" y="167.3">2.2k</text>
<text x="56.2" y="169.8">R60</text>
<text x="56.2" y="171.5">DNM</text>
<text x="67.1" y="169.8">R59</text>
<text x="67.1" y="171.5">DNM</text>
<text x="112.4" y="169">U4</text>
<text x="139" y="179.9">100nF</text>
<text x="139.2" y="176.6">C30</text>
<text x="112.4" y="185.8">MX25R8035FZUIL0</text>
</g>
<g font-size="1.5" fill="#f00">
<text x="151.2" y="22.9">DIO7_GLED</text>
<text x="46.4" y="28">DIO2_RXD</text>
<text x="46.4" y="26.3">DIO3_TXD</text>
<text x="46.4" y="24.6">DIO23_Analog</text>
<text x="46.4" y="29.8">DIO22</text>
<text x="80" y="29.6">DIO27_Analog</text>
<text x="80" y="28">DIO26_Analog</text>
<text x="80" y="26.3">DIO25_Analog</text>
<text x="151.2" y="29.6">DIO18_RTS/SWO 36</text>
<text x="151.2" y="28">DIO19_CTS</text>
<text x="151.2" y="26.3">DIO20_Flash_CS 38</text>
<text x="151.2" y="24.6">DIO6_RLED</text>
<text x="189.8" y="26.3">DIO11_CS</text>
<text x="189.8" y="29.6">LP_RESET</text>
<text x="189.8" y="24.8">DIO12</text>
<text x="46.4" y="33">DIO10_SCLK</text>
<text x="46.4" y="31.3">DIO24_Analog</text>
<text x="46.4" y="34.9">DIO21</text>
<text x="80" y="33">DIO29_Analog</text>
<text x="80" y="34.7">DIO30_Analog</text>
<text x="80" y="31.3">DIO28_Analog</text>
<text x="122" y="34.2">CC1350_TMS</text>
<text x="122" y="35.9">CC1350_TCK</text>
<text x="151.2" y="31.3">BP_RESET</text>
<text x="189.8" y="31.3">DIO9_MOSI</text>
<text x="189.8" y="33">DIO8_MISO</text>
<text x="189.8" y="34.7">DIO13_BTN1</text>
<text x="46.4" y="36.4">DIO4_SCL</text>
<text x="46.4" y="38">DIO5_SDA</text>
<text x="80" y="38">DIO1_RF_SW</text>
<text x="122" y="40.9">CC1350_RESET</text>
<text x="122" y="37.6">DIO16_TDO</text>
<text x="122" y="39.2">DIO17_TDI</text>
<text x="189.8" y="36.4">DIO14_BTN2</text>
<text x="189.8" y="38.2">DIO15</text>
<text x="8" y="111.3">DIO1_RF_SW</text>
<text x="8" y="113">CC1350_RXD</text>
<text x="94.2" y="111.8">DIO2_RXD</text>
<text x="94.2" y="113.5">DIO3_TXD</text>
<text x="94.2" y="110.1">DIO1_RF_SW</text>
<text x="129.5" y="111.8">DIO18_RTS/SWO</text>
<text x="129.5" y="110.1">DIO17_TDI</text>
<text x="129.5" y="113.5">DIO19_CTS</text>
<text x="179.4" y="112.7">CC1350_SWO</text>
<text x="8" y="114.7">CC1350_TXD</text>
<text x="94.2" y="118.5">DIO6_RLED</text>
<text x="94.2" y="116.8">DIO5_SDA</text>
<text x="94.2" y="115.1">DIO4_SCL</text>
<text x="129.5" y="117">DIO21</text>
<text x="129.5" y="118.7">DIO22</text>
<text x="129.5" y="115.1">DIO20_Flash_CS</text>
<text x="94.2" y="125.2">DIO10_SCLK</text>
<text x="94.2" y="123.5">DIO9_MOSI</text>
<text x="94.2" y="120.2">DIO7_GLED</text>
<text x="94.2" y="121.8">DIO8_MISO</text>
<text x="129.5" y="120.2">DIO23_Analog</text>
<text x="129.5" y="121.8">DIO24_Analog</text>
<text x="129.5" y="123.5">DIO25_Analog</text>
<text x="129.5" y="125.2">DIO26_Analog</text>
<text x="94.2" y="131.9">DIO14_BTN2</text>
<text x="94.2" y="130.2">DIO13_BTN1</text>
<text x="94.2" y="126.9">DIO11_CS</text>
<text x="94.2" y="128.8">DIO12</text>
<text x="129.5" y="126.9">DIO27_Analog</text>
<text x="129.5" y="128.6">DIO28_Analog</text>
<text x="129.5" y="130.2">DIO29_Analog</text>
<text x="129.5" y="131.9">DIO30_Analog</text>
<text x="94.2" y="133.8">DIO15</text>
<text x="94.2" y="135.3">DIO16_TDO</text>
<text x="178.6" y="132.8">CC1350_SW_PWR</text>
</g>
<g font-size="1.5" fill="#004080">
<text x="108.2" y="111.4">DIO_1</text>
<text x="108.2" y="113.1">DIO_2</text>
<text x="118" y="111.4">DIO_17</text>
<text x="118" y="113.1">DIO_18</text>
<text x="108.2" y="114.7">DIO_3</text>
<text x="108.2" y="116.4">DIO_4</text>
<text x="108.2" y="118.1">DIO_5</text>
<text x="108.2" y="119.8">DIO_6</text>
<text x="118" y="114.7">DIO_19</text>
<text x="118" y="116.4">DIO_20</text>
<text x="118" y="118.1">DIO_21</text>
<text x="118" y="119.8">DIO_22</text>
<text x="108.2" y="121.5">DIO_7</text>
<text x="108.2" y="123.1">DIO_8</text>
<text x="108.2" y="124.8">DIO_9</text>
<text x="118" y="121.5">DIO_23</text>
<text x="118" y="123.1">DIO_24</text>
<text x="118" y="124.8">DIO_25</text>
<text x="108.2" y="126.4">DIO_10</text>
<text x="108.2" y="128.1">DIO_11</text>
<text x="108.2" y="129.8">DIO_12</text>
<text x="108.2" y="131.5">DIO_13</text>
<text x="118" y="126.4">DIO_26</text>
<text x="118" y="128.1">DIO_27</text>
<text x="118" y="129.8">DIO_28</text>
<text x="118" y="131.5">DIO_29</text>
<text x="108.2" y="133.2">DIO_14</text>
<text x="108.2" y="134.8">DIO_15</text>
<text x="108.2" y="136.5">DIO_16</text>
<text x="118" y="133.2">DIO_30</text>
<text x="113.2" y="171.7">SI/SIO0</text>
<text x="113.2" y="173.4">SCLK</text>
<text x="125.1" y="171.7">VCC</text>
<text x="113.2" y="175.1">nCS</text>
<text x="113.2" y="176.7">nWP/SIO2</text>
<text x="113.2" y="178.4">nRST/SIO3</text>
<text x="122.2" y="178.4">SO/SIO1</text>
<text x="113.2" y="181.8">GND</text>
<text x="113.2" y="183.5">EGP</text>
</g>
<g font-size="1.2">
<text x="29" y="1.3">1</text>
<text x="83.8" y="1.3">2</text>
<text x="138.5" y="1.3">3</text>
<text x="193.3" y="1.3">4</text>
<text x="248" y="1.3">5</text>
<text x=".4" y="26.8">A</text>
<text x="275.9" y="26.8">A</text>
<text x=".4" y="75">B</text>
<text x="275.9" y="75">B</text>
<text x=".4" y="123.1">C</text>
<text x="275.9" y="123.1">C</text>
<text x=".4" y="171.3">D</text>
<text x="275.9" y="171.3">D</text>
<text x="29" y="195.6">1</text>
<text x="83.8" y="195.6">2</text>
<text x="138.5" y="195.6">3</text>
<text x="193.3" y="195.6">4</text>
<text x="248" y="195.6">5</text>
</g>
</svg>
